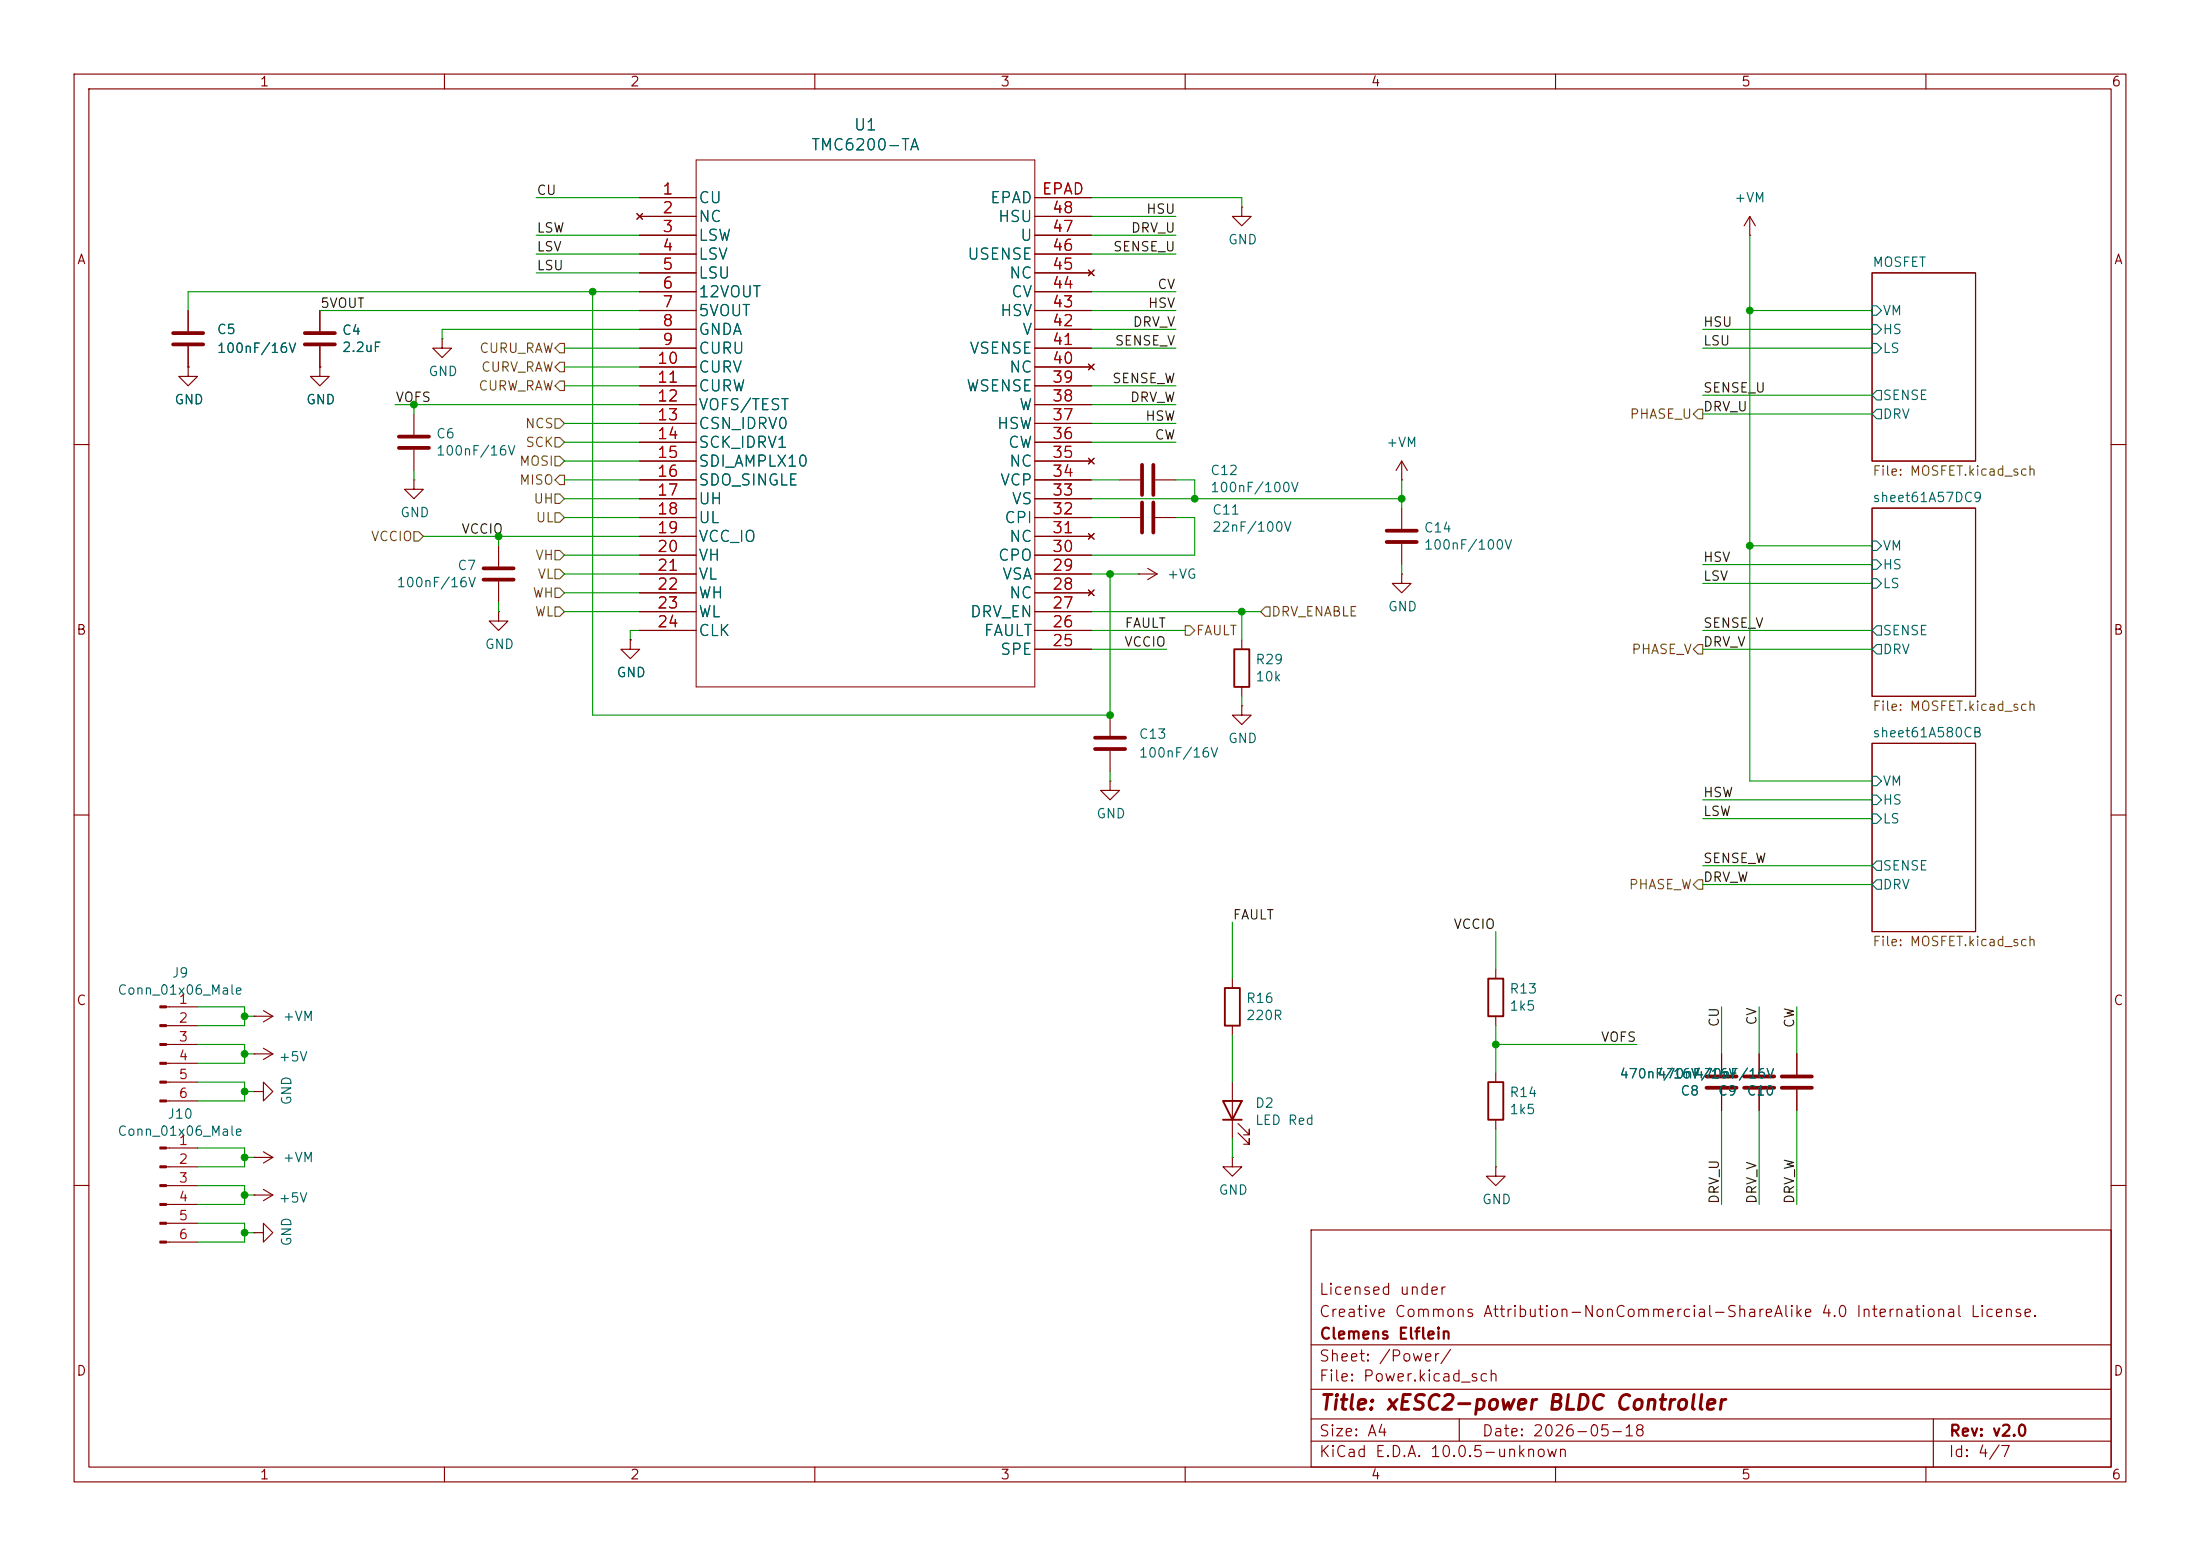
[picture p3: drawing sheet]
<svg xmlns="http://www.w3.org/2000/svg" width="297mm" height="210mm" viewBox="0 0 297 210" stroke-linecap="round" stroke-linejoin="round" font-family="sans-serif">
<g fill="none" stroke="#840000" stroke-width=".15">
<path d="M10 10h277v190h-277zM12 12h273v186h-273zM60 10v2M110 10v2M160 10v2M210 10v2M260 10v2M86 28.8l.7 .8M86.4 26.7h7.6M86.4 29.2h7.6M86.4 31.8h7.6M86.4 34.3h7.6"/>
<path d="M86.4 36.8h7.6M86.4 39.4h7.6M86.7 28.8l-.7 .8M139.7 26.7h7.6M139.7 29.2h7.6M139.7 31.8h7.6M139.7 34.3h7.6M139.7 36.8h7.6M139.7 39.4h7.6M146.9 36.4l.8 .8M147.7 36.4l-.8 .8M167.6 27.9v1.3h1.3l-1.3 1.3-1.2-1.3h1.2"/>
<path d="M167.6 27.9h.1M236.2 31.8h.1M236.2 29.2l-.7 1.3M236.2 29.2l.8 1.3M236.2 29.2v2.6M252.7 36.8h14v25.4h-14zM25.4 49.5v1.3h1.3l-1.3 1.3-1.3-1.3h1.3M25.4 49.5h.1M25.4 41.9v2.8M25.4 46.7v2.8M43.2 49.5v1.3h1.2l-1.2 1.3-1.3-1.3h1.3M43.2 49.5h.1"/>
<path d="M43.2 41.9v2.8M43.2 46.7v2.8M55.9 55.9v2.8M59.7 45.7v1.3h1.3l-1.3 1.3-1.3-1.3h1.3M59.7 45.7h.1M86.4 41.9h7.6M86.4 44.5h7.6M86.4 47h7.6M86.4 49.5h7.6M86.4 52.1h7.6M86.4 54.6h7.6M86.4 57.2h7.6"/>
<path d="M86.4 59.7h7.6M139.7 41.9h7.6M139.7 44.5h7.6M139.7 47h7.6M139.7 49.5h7.6M139.7 52.1h7.6M139.7 54.6h7.6M139.7 57.2h7.6M139.7 59.7h7.6M146.9 49.1l.8 .8M147.7 49.1l-.8 .8M10 60h2"/>
<path d="M55.9 64.8v1.2h1.2l-1.2 1.3-1.3-1.3h1.3M55.9 64.8h.1M55.9 60.7v2.8M67.3 73.7v2.8M67.3 78.5v2.8M86.4 62.2h7.6M86.4 64.8h7.6M86.4 67.3h7.6M86.4 69.9h7.6M86.4 72.4h7.6M86.4 74.9h7.6M86.4 77.5h7.6"/>
<path d="M139.7 62.2h7.6M139.7 64.8h7.6M139.7 67.3h7.6M139.7 69.9h7.6M139.7 72.4h7.6M139.7 74.9h7.6M139.7 77.5h7.6M146.9 79.6l.8 .8M146.9 72l.8 .8M146.9 61.8l.8 .8M147.7 79.6l-.8 .8M147.7 72l-.8 .8"/>
<path d="M147.7 61.8l-.8 .8M151.1 64.8h2.8M151.1 69.9h2.8M153.7 77.5h.1M153.7 77.5h2.5M154.9 76.7l1.3 .8M156 64.8h2.7M156 69.9h2.7M156.2 77.5l-1.3 .7M189.2 77.5v1.2h1.3l-1.3 1.3-1.2-1.3h1.2M189.2 77.5h.1M189.2 64.8h.1"/>
<path d="M189.2 62.2l-.7 1.3M189.2 62.2l.8 1.3M189.2 62.2v2.6M189.2 68.6v2.8M189.2 73.4v2.8M252.7 68.6h14v25.4h-14zM285 60h2M67.3 82.6v1.2h1.3l-1.3 1.3-1.3-1.3h1.3M67.3 82.6h.1M85.1 86.4v1.2h1.3l-1.3 1.3-1.3-1.3h1.3M85.1 86.4h.1M86.4 80h7.6"/>
<path d="M86.4 82.6h7.6M86.4 85.1h7.6M139.7 80h7.6M139.7 82.6h7.6M139.7 85.1h7.6M139.7 87.6h7.6M149.9 96.5v2.8M167.6 95.3v1.2h1.3l-1.3 1.3-1.2-1.3h1.2M167.6 95.3h.1M167.6 86.4v1.2M167.6 92.7v1.3M10 110h2"/>
<path d="M149.9 105.4v1.3h1.2l-1.2 1.3-1.3-1.3h1.3M149.9 105.4h.1M149.9 101.3v2.8M252.7 100.3h14v25.4h-14zM285 110h2M22.5 135.9h4.2M22.5 138.4h4.2M34.3 137.2h.1M34.3 137.2h2.5M35.6 136.4l1.2 .8M36.8 137.2l-1.2 .7M166.4 132.1v1.3"/>
<path d="M166.4 138.4v1.3M201.9 130.8v1.3M201.9 137.2v1.2M22.5 141h4.2M22.5 143.5h4.2M22.5 146.1h4.2M22.5 148.6h4.2M22.5 154.9h4.2M22.5 157.5h4.2M34.3 142.2h.1M34.3 147.3h1.3v-1.2l1.2 1.2-1.2 1.3v-1.3M34.3 147.3h.1"/>
<path d="M34.3 156.2h.1M34.3 142.2h2.5M34.3 156.2h2.5M35.6 141.5l1.2 .7M35.6 155.4l1.2 .8M36.8 142.2l-1.2 .8M36.8 156.2l-1.2 .8M166.4 156.2v1.3h1.2l-1.2 1.3-1.3-1.3h1.3M166.4 156.2h.1M166.4 146.1v7.6M167.1 152.9l1.6 1.5v-.7v.7h-.8M167.1 151.6l1.6 1.6v-.8v.8h-.8"/>
<path d="M201.9 157.5v1.3h1.3l-1.3 1.2-1.2-1.2h1.2M201.9 157.5h.1M201.9 144.8v1.3M201.9 151.1v1.3M232.4 142.2v2.8M232.4 147.1v2.8M237.5 142.2v2.8M237.5 147.1v2.8M242.6 142.2v2.8M242.6 147.1v2.8M10 160h2M22.5 160h4.2"/>
<path d="M22.5 162.6h4.2M22.5 165.1h4.2M22.5 167.6h4.2M34.3 161.3h.1M34.3 166.4h1.3v-1.3l1.2 1.3-1.2 1.2v-1.2M34.3 166.4h.1M34.3 161.3h2.5M35.6 160.5l1.2 .8M36.8 161.3l-1.2 .8M177 166h108v32h-108zM285 160h2M60 198v2"/>
<path d="M110 198v2M160 198v2M177 194.5h108M177 191.5h108M177 187.5h108M177 181.5h108M197 191.5v3M210 198v2M260 198v2M261 191.5v6.5"/>
</g>
<g fill="none" stroke="#006464" stroke-width=".15">
<path d="M252.7 41.3h.7l.6 .6-.6 .6h-.7zM252.7 43.8h.7l.6 .7-.6 .6h-.7zM252.7 46.4h.7l.6 .6-.6 .6h-.7zM253.4 52.7h.6v1.3h-.6l-.7-.7zM253.4 55.2h.6v1.3h-.6l-.7-.6zM252.7 73h.7l.6 .7-.6 .6h-.7zM252.7 75.6h.7l.6 .6-.6 .6h-.7zM252.7 78.1h.7l.6 .6-.6 .7h-.7zM253.4 84.5h.6v1.2h-.6l-.7-.6zM253.4 87h.6v1.3h-.6l-.7-.7zM252.7 104.8h.7l.6 .6-.6 .6h-.7zM252.7 107.3h.7l.6 .7-.6 .6h-.7z"/>
<path d="M252.7 109.9h.7l.6 .6-.6 .6h-.7zM253.4 116.2h.6v1.3h-.6l-.7-.7zM253.4 118.7h.6v1.3h-.6l-.7-.6z"/>
</g>
<g fill="none" stroke="#840000" stroke-width=".51">
<path d="M23.4 46.5h4M23.4 45h4M41.1 46.5h4.1M41.1 45h4.1M53.8 58.9h4.1M53.8 60.5h4.1M65.3 76.7h4M65.3 78.2h4M154.2 62.7v4.1M154.2 67.8v4.1M155.7 62.7v4.1M155.7 67.8v4.1"/>
<path d="M187.2 71.6h4.1M187.2 73.2h4.1M147.8 99.6h4.1M147.8 101.1h4.1M230.4 146.8h4M230.4 145.3h4M235.5 146.8h4M235.5 145.3h4M240.5 146.8h4.1M240.5 145.3h4.1"/>
</g>
<path d="M94 21.6h45.7v71.1h-45.7z" fill="none" stroke="#840000" stroke-width=".14"/>
<path d="M166.6 87.6h2.1v5.1h-2.1zM165.4 133.4h2v5h-2zM200.9 132.1h2v5.1h-2zM165.1 148.6h2.5l-1.2 2.5zM165.1 151.1h2.5M200.9 146.1h2v5h-2z" fill="none" stroke="#840000" stroke-width=".25"/>
<g fill="#840000" stroke="#840000" stroke-width=".15">
<path d="M21.6 135.8h.9v.2h-.9z"/>
<path d="M21.6 138.3h.9v.3h-.9z"/>
<path d="M21.6 140.8h.9v.3h-.9z"/>
<path d="M21.6 143.4h.9v.2h-.9z"/>
<path d="M21.6 145.9h.9v.3h-.9z"/>
<path d="M21.6 148.5h.9v.2h-.9z"/>
<path d="M21.6 154.8h.9v.3h-.9z"/>
<path d="M21.6 157.4h.9v.2h-.9z"/>
<path d="M21.6 159.9h.9v.2h-.9z"/>
<path d="M21.6 162.4h.9v.3h-.9z"/>
<path d="M21.6 165h.9v.2h-.9z"/>
<path d="M21.6 167.5h.9v.3h-.9z"/>
</g>
<g fill="none" stroke="#725600" stroke-width=".15">
<path d="M74.9 56.5h.7l.6 .7-.6 .6h-.7zM74.9 59.1h.7l.6 .6-.6 .6h-.7zM75.6 51.4h.6v1.3h-.6l-.7-.6zM75.6 48.9h.6v1.3h-.6l-.7-.7zM75.6 46.4h.6v1.2h-.6l-.7-.6zM229.2 55.2h.7v1.3h-.7l-.6-.6zM55.9 71.8h.6l.6 .6-.6 .6h-.6zM74.9 76.8h.7l.6 .7-.6 .6h-.7zM74.9 79.4h.7l.6 .6-.6 .6h-.7zM74.9 74.3h.7l.6 .6-.6 .7h-.7zM74.9 61.6h.7l.6 .6-.6 .7h-.7zM74.9 69.2h.7l.6 .7-.6 .6h-.7z"/>
<path d="M74.9 66.7h.7l.6 .6-.6 .6h-.7zM75.6 64.1h.6v1.3h-.6l-.7-.6zM74.9 81.9h.7l.6 .7-.6 .6h-.7zM160 84.5h.7l.6 .6-.6 .6h-.7zM170.8 81.9h.6v1.3h-.6l-.6-.6zM229.2 87h.7v1.3h-.7l-.6-.7zM229.2 118.7h.7v1.3h-.7l-.6-.6z"/>
</g>
<g fill="none" stroke="#009600" stroke-width=".15">
<path d="M72.4 36.8h14M72.4 31.8h14M72.4 34.3h14M72.4 26.7h14M80 39.4v57.1h69.9v-19M86.4 39.4h-61v2.5M147.3 39.4h11.4M147.3 31.8h11.4M147.3 34.3h11.4M147.3 26.7h20.3v1.2M147.3 29.2h11.4M236.2 31.8v73.6h16.5"/>
<path d="M43.2 41.9h43.2M53.3 54.6h33.1M55.9 54.6v1.3M76.2 59.7h10.2M76.2 57.2h10.2M76.2 47h10.2M76.2 49.5h10.2M76.2 52.1h10.2M86.4 44.5h-26.7v1.2M147.3 59.7h11.4M147.3 57.2h11.4M147.3 47h11.4"/>
<path d="M147.3 54.6h11.4M147.3 52.1h11.4M147.3 44.5h11.4M147.3 41.9h11.4M229.9 47h22.8M229.9 44.5h22.8M229.9 53.3h22.8M229.9 55.9h22.8M236.2 41.9h16.5M55.9 63.5v1.3M57.1 72.4h29.3M67.3 72.4v1.3"/>
<path d="M76.2 74.9h10.2M76.2 77.5h10.2M76.2 69.9h10.2M76.2 62.2h10.2M76.2 64.8h10.2M76.2 67.3h10.2M147.3 77.5h6.4M147.3 69.9h3.8M147.3 64.8h3.8M147.3 67.3h41.9M158.7 69.9h2.6v5h-14M158.7 64.8h2.6v2.5"/>
<path d="M189.2 64.8v3.8M189.2 76.2v1.3M229.9 78.7h22.8M229.9 76.2h22.8M236.2 73.7h16.5M67.3 81.3v1.3M76.2 80h10.2M76.2 82.6h10.2M86.4 85.1h-1.3v1.3M147.3 85.1h12.7M147.3 87.6h10.2M147.3 82.6h22.9"/>
<path d="M167.6 82.6v3.8M167.6 94v1.3M229.9 85.1h22.8M229.9 87.6h22.8M149.9 104.1v1.3M229.9 119.4h22.8M229.9 116.8h22.8M229.9 108h22.8M229.9 110.5h22.8M26.7 135.9h6.3v2.5h-6.3M33 137.2h1.3M166.4 124.5v7.6"/>
<path d="M166.4 139.7v6.4M201.9 125.7v5.1M201.9 138.4v6.4M232.4 135.9v6.3M237.5 135.9v6.3M242.6 135.9v6.3M26.7 141h6.3v2.5h-6.3M26.7 146.1h6.3v2.5h-6.3M26.7 154.9h6.3v2.6h-6.3M33 147.3h1.3M33 156.2h1.3M33 142.2h1.3"/>
<path d="M166.4 153.7v2.5M201.9 152.4v5.1M201.9 141h19.1M232.4 149.9v12.7M237.5 149.9v12.7M242.6 149.9v12.7M26.7 165.1h6.3v2.5h-6.3M26.7 160h6.3v2.6h-6.3M33 166.4h1.3M33 161.3h1.3"/>
</g>
<g fill="#009600" stroke="#009600" stroke-width=".14">
<circle cx="80" cy="39.4" r=".46"/>
<circle cx="33" cy="142.2" r=".46"/>
<circle cx="33" cy="137.2" r=".46"/>
<circle cx="33" cy="156.2" r=".46"/>
<circle cx="33" cy="147.3" r=".46"/>
<circle cx="33" cy="161.3" r=".46"/>
<circle cx="33" cy="166.4" r=".46"/>
<circle cx="236.2" cy="73.7" r=".46"/>
<circle cx="201.9" cy="141" r=".46"/>
<circle cx="236.2" cy="41.9" r=".46"/>
<circle cx="167.6" cy="82.6" r=".46"/>
<circle cx="189.2" cy="67.3" r=".46"/>
<circle cx="67.3" cy="72.4" r=".46"/>
<circle cx="55.9" cy="54.6" r=".46"/>
<circle cx="149.9" cy="77.5" r=".46"/>
<circle cx="149.9" cy="96.5" r=".46"/>
<circle cx="161.3" cy="67.3" r=".46"/>
</g>
<text font-size="2" fill="#840000" x="178" y="190.8">Title: xESC2-power BLDC Controller</text>
<g font-size="1.5" fill="#006464">
<text x="115.2" y="18">U1</text>
<text x="109.4" y="20.7">TMC6200-TA</text>
<text x="94.2" y="27.8">CU</text>
<text x="133.6" y="27.8">EPAD</text>
<text x="94.2" y="30.3">NC</text>
<text x="94.2" y="32.9">LSW</text>
<text x="94.2" y="35.4">LSV</text>
<text x="130.5" y="35.4">USENSE</text>
<text x="134.6" y="30.3">HSU</text>
<text x="137.6" y="32.9">U</text>
<text x="94.2" y="38">LSU</text>
<text x="94.2" y="40.5">12VOUT</text>
<text x="136.1" y="38">NC</text>
<text x="136.4" y="40.5">CV</text>
<text x="94.2" y="43">5VOUT</text>
<text x="94.2" y="45.6">GNDA</text>
<text x="134.9" y="43">HSV</text>
<text x="137.9" y="45.6">V</text>
<text x="94.2" y="48.1">CURU</text>
<text x="94.2" y="50.7">CURV</text>
<text x="94.2" y="53.2">CURW</text>
<text x="130.3" y="53.2">WSENSE</text>
<text x="130.8" y="48.1">VSENSE</text>
<text x="136.1" y="50.7">NC</text>
<text x="94.2" y="55.7">VOFS/TEST</text>
<text x="94.2" y="58.3">CSN_IDRV0</text>
<text x="134.5" y="58.3">HSW</text>
<text x="137.5" y="55.7">W</text>
<text x="94.2" y="60.8">SCK_IDRV1</text>
<text x="94.2" y="63.4">SDI_AMPLX10</text>
<text x="94.2" y="65.9">SDO_SINGLE</text>
<text x="134.9" y="65.9">VCP</text>
<text x="136" y="60.8">CW</text>
<text x="136.1" y="63.4">NC</text>
<text x="94.2" y="68.4">UH</text>
<text x="94.2" y="71">UL</text>
<text x="135.5" y="71">CPI</text>
<text x="136.5" y="68.4">VS</text>
<text x="94.2" y="73.5">VCC_IO</text>
<text x="94.2" y="76.1">VH</text>
<text x="134.6" y="76.1">CPO</text>
<text x="136.1" y="73.5">NC</text>
<text x="94.2" y="78.6">VL</text>
<text x="94.2" y="81.1">WH</text>
<text x="94.2" y="83.7">WL</text>
<text x="130.8" y="83.7">DRV_EN</text>
<text x="135.2" y="78.6">VSA</text>
<text x="136.1" y="81.1">NC</text>
<text x="94.2" y="86.2">CLK</text>
<text x="132.7" y="86.2">FAULT</text>
<text x="134.9" y="88.8">SPE</text>
</g>
<g font-size="1.5" fill="#a90000">
<text x="89.3" y="26.6">1</text>
<text x="89.3" y="29.2">2</text>
<text x="140.5" y="26.6">EPAD</text>
<text x="141.9" y="29.2">48</text>
<text x="89.3" y="31.7">3</text>
<text x="89.3" y="34.2">4</text>
<text x="141.9" y="34.2">46</text>
<text x="141.9" y="31.7">47</text>
<text x="89.3" y="36.8">5</text>
<text x="89.3" y="39.3">6</text>
<text x="89.3" y="41.9">7</text>
<text x="141.9" y="41.9">43</text>
<text x="141.9" y="39.3">44</text>
<text x="141.9" y="36.8">45</text>
<text x="89.3" y="44.4">8</text>
<text x="89.3" y="46.9">9</text>
<text x="141.9" y="46.9">41</text>
<text x="141.9" y="44.4">42</text>
<text x="88.6" y="49.5">10</text>
<text x="88.6" y="52">11</text>
<text x="141.9" y="52">39</text>
<text x="141.9" y="49.5">40</text>
<text x="88.6" y="54.6">12</text>
<text x="88.6" y="57.1">13</text>
<text x="88.6" y="59.6">14</text>
<text x="141.9" y="59.6">36</text>
<text x="141.9" y="57.1">37</text>
<text x="141.9" y="54.6">38</text>
<text x="88.6" y="62.2">15</text>
<text x="88.6" y="64.7">16</text>
<text x="141.9" y="64.7">34</text>
<text x="141.9" y="62.2">35</text>
<text x="88.6" y="67.3">17</text>
<text x="88.6" y="69.8">18</text>
<text x="141.9" y="69.8">32</text>
<text x="141.9" y="67.3">33</text>
<text x="88.6" y="72.3">19</text>
<text x="88.6" y="74.9">20</text>
<text x="88.6" y="77.4">21</text>
<text x="141.9" y="77.4">29</text>
<text x="141.9" y="74.9">30</text>
<text x="141.9" y="72.3">31</text>
<text x="88.6" y="80">22</text>
<text x="88.6" y="82.5">23</text>
<text x="141.9" y="82.5">27</text>
<text x="141.9" y="80">28</text>
<text x="88.6" y="85">24</text>
<text x="141.9" y="87.6">25</text>
<text x="141.9" y="85">26</text>
</g>
<g font-size="1.5" fill="#840000">
<text x="178" y="178.1">Creative Commons Attribution-NonCommercial-ShareAlike 4.0 International License.</text>
<text x="178" y="175.1">Licensed under</text>
<text x="178" y="184.1">Sheet: /Power/</text>
<text x="178" y="181.1">Clemens Elflein</text>
<text x="178" y="186.8">File: Power.kicad_sch</text>
<text x="178" y="197">KiCad E.D.A. 10.0.5-unknown</text>
<text x="178" y="194.2">Size: A4</text>
<text x="200" y="194.2">Date: 2026-05-18</text>
<text x="263" y="197">Id: 4/7</text>
<text x="263" y="194.2">Rev: v2.0</text>
</g>
<g font-size="1.3" fill="#840000">
<text x="35" y="12">1</text>
<text x="85" y="12">2</text>
<text x="135" y="12">3</text>
<text x="185" y="12">4</text>
<text x="235" y="12">5</text>
<text x="285" y="12">6</text>
<text x="10.3" y="36">A</text>
<text x="285.3" y="36">A</text>
<text x="10.2" y="86">B</text>
<text x="285.2" y="86">B</text>
<text x="10.2" y="136">C</text>
<text x="285.2" y="136">C</text>
<text x="10.2" y="186">D</text>
<text x="285.2" y="186">D</text>
<text x="35" y="200">1</text>
<text x="85" y="200">2</text>
<text x="135" y="200">3</text>
<text x="185" y="200">4</text>
<text x="235" y="200">5</text>
<text x="285" y="200">6</text>
</g>
<g font-size="1.3" fill="#0f0f0f">
<text x="72.4" y="26.6">CU</text>
<text x="154.7" y="29.2">HSU</text>
<text x="72.4" y="34.3">LSV</text>
<text x="72.4" y="31.7">LSW</text>
<text x="150.2" y="34.3">SENSE_U</text>
<text x="152.6" y="31.7">DRV_U</text>
<text x="43.2" y="41.9">5VOUT</text>
<text x="72.4" y="36.8">LSU</text>
<text x="154.9" y="41.9">HSV</text>
<text x="156.2" y="39.3">CV</text>
<text x="150.4" y="47">SENSE_V</text>
<text x="152.8" y="44.4">DRV_V</text>
<text x="229.8" y="47">LSU</text>
<text x="229.8" y="44.4">HSU</text>
<text x="150.1" y="52">SENSE_W</text>
<text x="229.8" y="53.3">SENSE_U</text>
<text x="53.3" y="54.6">VOFS</text>
<text x="152.5" y="54.6">DRV_W</text>
<text x="154.5" y="57.1">HSW</text>
<text x="155.8" y="59.7">CW</text>
<text x="229.8" y="55.8">DRV_U</text>
<text x="62.2" y="72.4">VCCIO</text>
<text x="229.8" y="76.2">HSV</text>
<text x="229.8" y="78.7">LSV</text>
<text x="151.7" y="87.6">VCCIO</text>
<text x="151.7" y="85.1">FAULT</text>
<text x="229.8" y="85.1">SENSE_V</text>
<text x="229.8" y="87.6">DRV_V</text>
<text x="229.8" y="107.9">HSW</text>
<text x="229.8" y="110.5">LSW</text>
<text x="229.8" y="116.8">SENSE_W</text>
<text x="229.8" y="119.3">DRV_W</text>
<text x="166.3" y="124.4">FAULT</text>
<text x="196.1" y="125.7">VCCIO</text>
<text x="216" y="140.9">VOFS</text>
<text x="232.4" y="138.7" transform="rotate(-90 232.4 138.7)">CU</text>
<text x="237.5" y="138.5" transform="rotate(-90 237.5 138.5)">CV</text>
<text x="242.5" y="138.8" transform="rotate(-90 242.5 138.8)">CW</text>
<text x="232.4" y="162.6" transform="rotate(-90 232.4 162.6)">DRV_U</text>
<text x="237.5" y="162.6" transform="rotate(-90 237.5 162.6)">DRV_V</text>
<text x="242.5" y="162.6" transform="rotate(-90 242.5 162.6)">DRV_W</text>
</g>
<g font-size="1.3" fill="#006464">
<text x="234" y="27.6">+VM</text>
<text x="165.7" y="33.3">GND</text>
<text x="252.7" y="36.3">MOSFET</text>
<text x="29.2" y="45.4">C5</text>
<text x="29.2" y="48">100nF/16V</text>
<text x="46.1" y="45.5">C4</text>
<text x="46.1" y="47.8">2.2uF</text>
<text x="254.1" y="42.9">VM</text>
<text x="254.1" y="45.4">HS</text>
<text x="254.1" y="48">LS</text>
<text x="57.8" y="51.1">GND</text>
<text x="23.5" y="54.9">GND</text>
<text x="41.2" y="54.9">GND</text>
<text x="58.8" y="59.5">C6</text>
<text x="254.1" y="54.3">SENSE</text>
<text x="254.1" y="56.8">DRV</text>
<text x="58.8" y="61.8">100nF/16V</text>
<text x="163.3" y="64.4">C12</text>
<text x="187" y="60.7">+VM</text>
<text x="53.9" y="70.1">GND</text>
<text x="163.3" y="66.7">100nF/100V</text>
<text x="163.6" y="69.8">C11</text>
<text x="252.7" y="68.1">sheet61A57DC9</text>
<text x="61.7" y="77.3">C7</text>
<text x="163.6" y="72.1">22nF/100V</text>
<text x="192.1" y="72.2">C14</text>
<text x="192.1" y="74.5">100nF/100V</text>
<text x="254.1" y="74.6">VM</text>
<text x="254.1" y="77.2">HS</text>
<text x="53.4" y="79.6">100nF/16V</text>
<text x="157.5" y="78.4">+VG</text>
<text x="187.3" y="82.8">GND</text>
<text x="254.1" y="79.7">LS</text>
<text x="65.4" y="87.9">GND</text>
<text x="169.4" y="90">R29</text>
<text x="254.1" y="86.1">SENSE</text>
<text x="254.1" y="88.6">DRV</text>
<text x="83.2" y="91.7">GND</text>
<text x="169.4" y="92.3">10k</text>
<text x="153.7" y="100">C13</text>
<text x="165.7" y="100.6">GND</text>
<text x="252.7" y="99.8">sheet61A580CB</text>
<text x="153.7" y="102.6">100nF/16V</text>
<text x="254.1" y="106.4">VM</text>
<text x="147.9" y="110.8">GND</text>
<text x="254.1" y="108.9">HS</text>
<text x="254.1" y="111.5">LS</text>
<text x="254.1" y="117.8">SENSE</text>
<text x="254.1" y="120.3">DRV</text>
<text x="15.8" y="134.6">Conn_01x06_Male</text>
<text x="23.1" y="132.3">J9</text>
<text x="168.1" y="135.7">R16</text>
<text x="168.1" y="138">220R</text>
<text x="203.7" y="134.4">R13</text>
<text x="203.7" y="136.7">1k5</text>
<text x="37.5" y="143.6">+5V</text>
<text x="38.1" y="138.1">+VM</text>
<text x="39.6" y="149.3" transform="rotate(-90 39.6 149.3)">GND</text>
<text x="169.4" y="149.8">D2</text>
<text x="203.7" y="148.4">R14</text>
<text x="218.5" y="145.9">470nF/16V</text>
<text x="226.8" y="148.2">C8</text>
<text x="228.7" y="145.9">470nF/16V</text>
<text x="231.9" y="148.2">C9</text>
<text x="235.7" y="148.2">C10</text>
<text x="15.8" y="153.6">Conn_01x06_Male</text>
<text x="22.5" y="151.3">J10</text>
<text x="169.4" y="152.1">LED Red</text>
<text x="203.7" y="150.7">1k5</text>
<text x="38.1" y="157.2">+VM</text>
<text x="164.4" y="161.6">GND</text>
<text x="37.5" y="162.6">+5V</text>
<text x="200" y="162.8">GND</text>
<text x="39.6" y="168.3" transform="rotate(-90 39.6 168.3)">GND</text>
</g>
<g font-size="1.3" fill="#725600">
<text x="64.6" y="48">CURU_RAW</text>
<text x="64.5" y="53">CURW_RAW</text>
<text x="64.9" y="50.5">CURV_RAW</text>
<text x="70.8" y="58.1">NCS</text>
<text x="219.9" y="56.8">PHASE_U</text>
<text x="70" y="65.7">MISO</text>
<text x="70" y="63.2">MOSI</text>
<text x="70.9" y="60.7">SCK</text>
<text x="252.7" y="64.5">File: MOSFET.kicad_sch</text>
<text x="71.9" y="68.3">UH</text>
<text x="72.2" y="70.8">UL</text>
<text x="50" y="73.4">VCCIO</text>
<text x="72.2" y="75.9">VH</text>
<text x="71.8" y="81">WH</text>
<text x="72.1" y="83.5">WL</text>
<text x="72.5" y="78.4">VL</text>
<text x="171.5" y="83.5">DRV_ENABLE</text>
<text x="161.4" y="86.1">FAULT</text>
<text x="220.2" y="88.6">PHASE_V</text>
<text x="252.7" y="96.3">File: MOSFET.kicad_sch</text>
<text x="219.8" y="120.3">PHASE_W</text>
<text x="252.7" y="128">File: MOSFET.kicad_sch</text>
</g>
<g font-size="1.3" fill="#a90000">
<text x="24" y="135.8">1</text>
<text x="24" y="138.3">2</text>
<text x="24" y="140.9">3</text>
<text x="24" y="143.4">4</text>
<text x="24" y="146">5</text>
<text x="24" y="148.5">6</text>
<text x="24" y="154.9">1</text>
<text x="24" y="157.4">2</text>
<text x="24" y="159.9">3</text>
<text x="24" y="162.5">4</text>
<text x="24" y="165">5</text>
<text x="24" y="167.6">6</text>
</g>
</svg>
